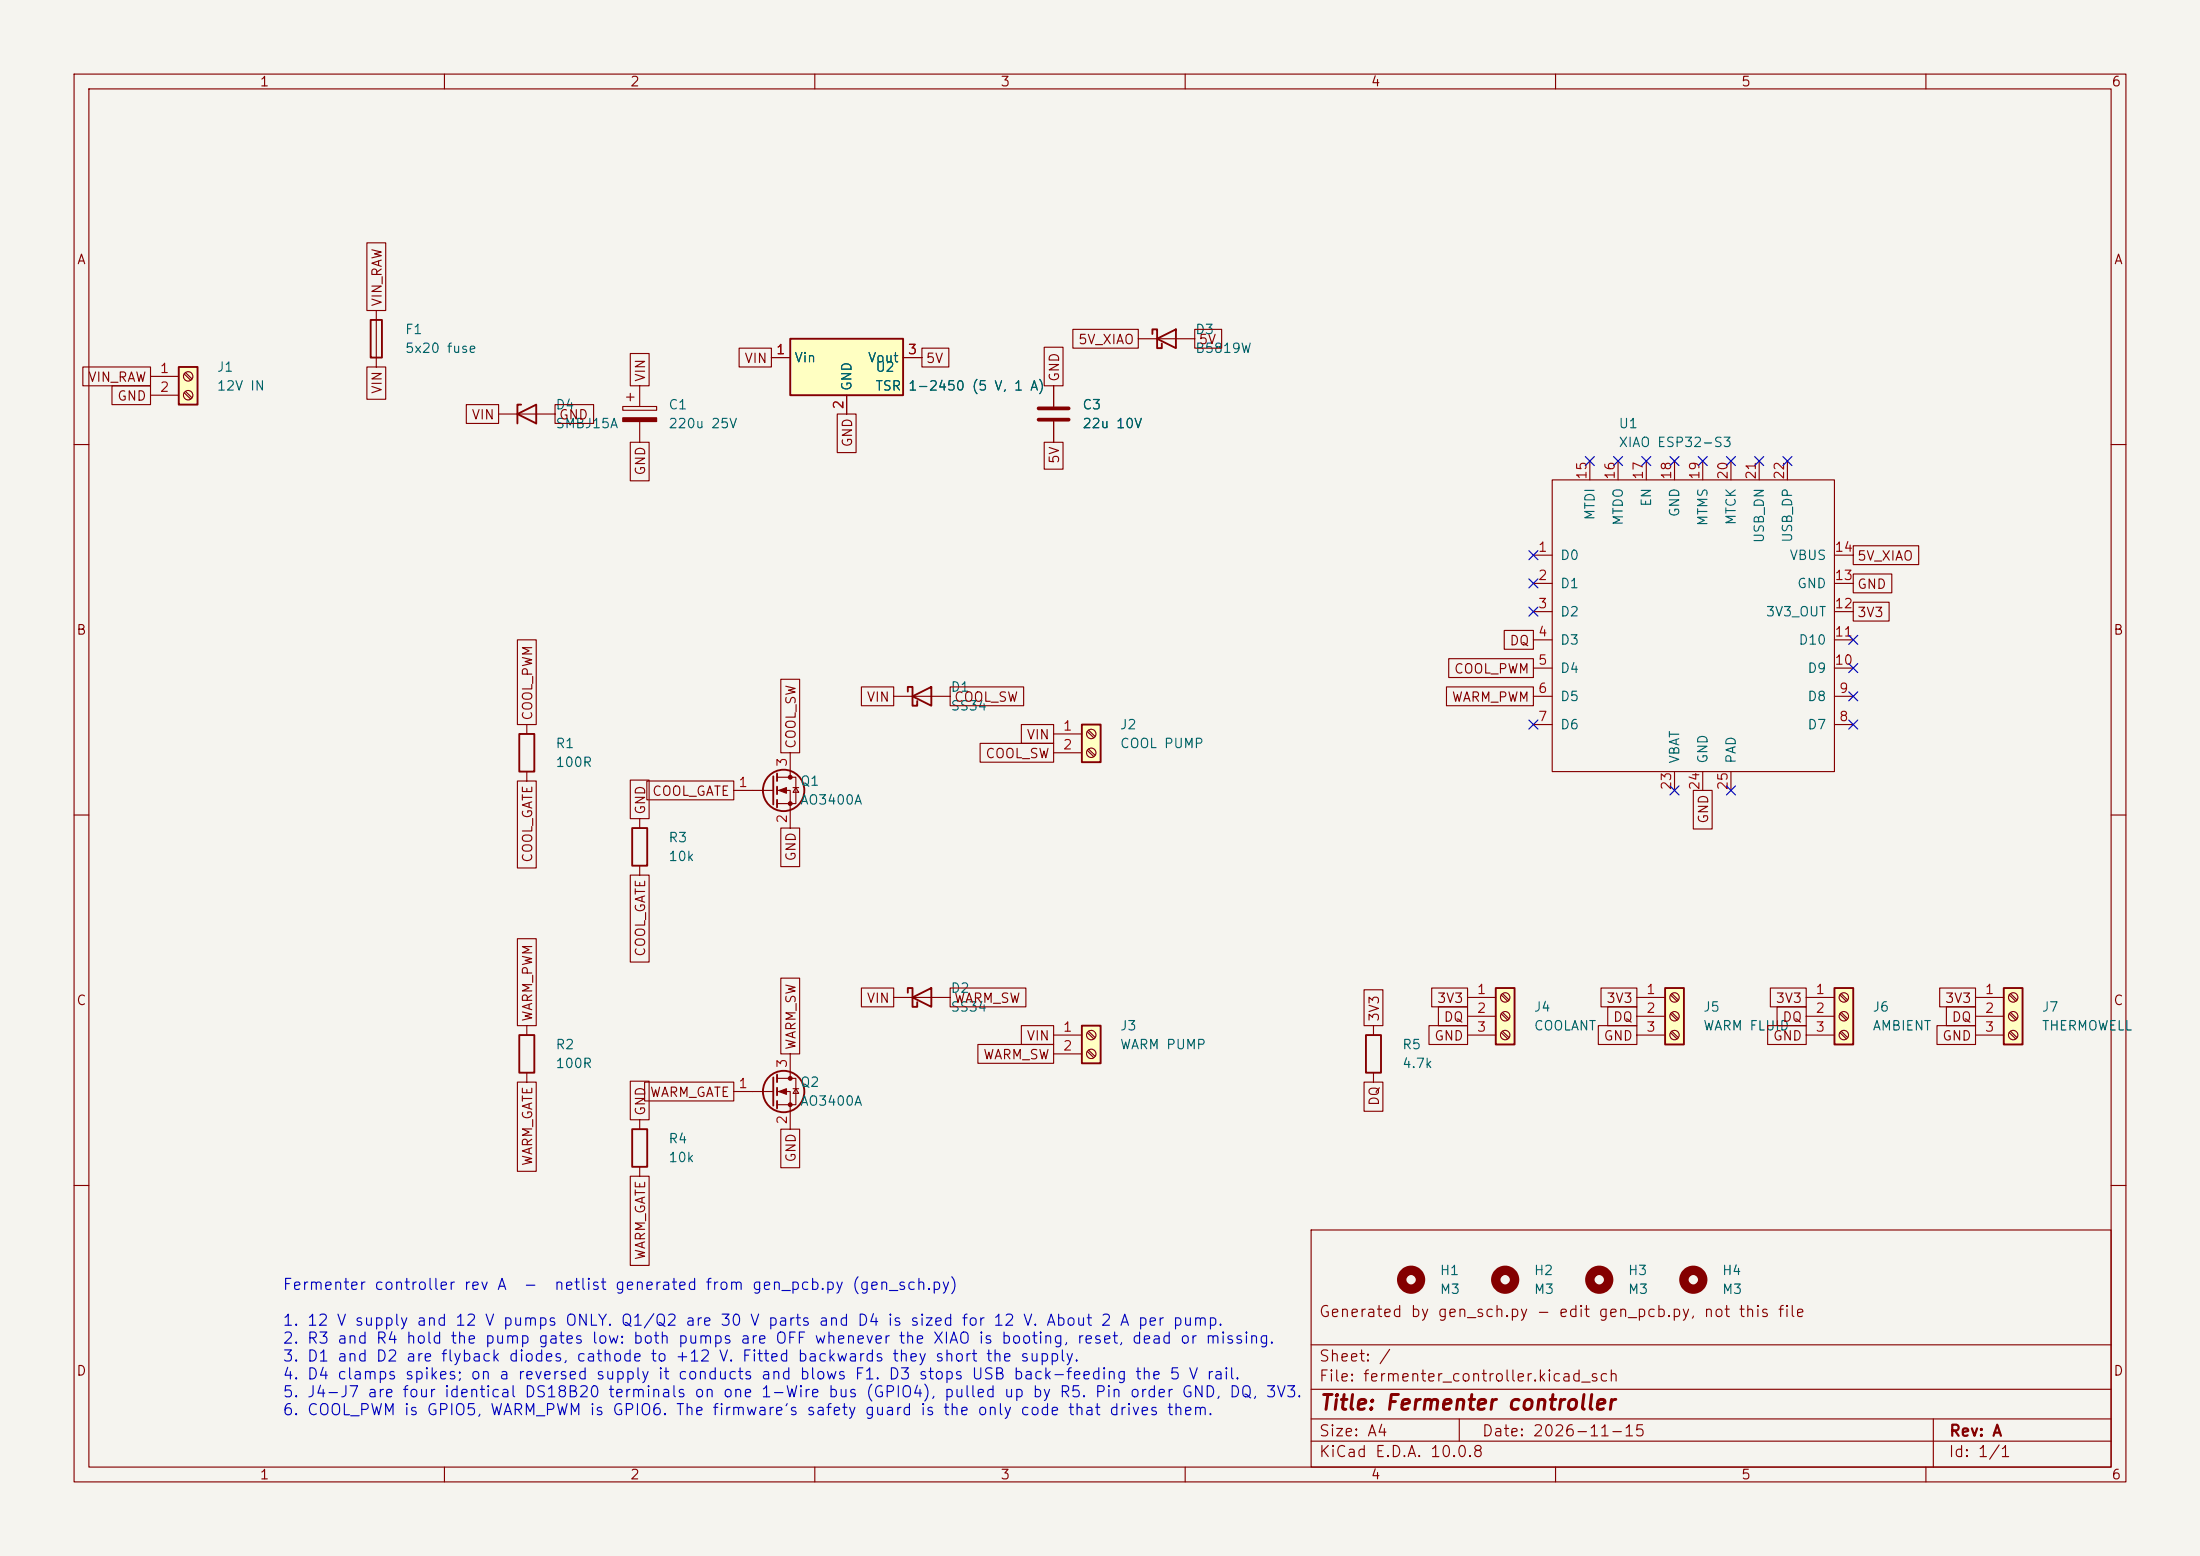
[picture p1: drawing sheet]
<svg xmlns="http://www.w3.org/2000/svg" width="297mm" height="210mm" viewBox="0 0 297 210" stroke-linecap="round" stroke-linejoin="round" font-family="sans-serif">
<path d="M0 0h297v210h-297z" fill="#f5f4ef" stroke="#f5f4ef" stroke-width=".14"/>
<g fill="none" stroke="#840000" stroke-width=".15">
<path d="M10 10h277v190h-277zM12 12h273v186h-273zM60 10v2M110 10v2M160 10v2M210 10v2M260 10v2M10 60h2M285 60h2M10 110h2M285 110h2M10 160h2"/>
<path d="M177 166h108v32h-108zM285 160h2M60 198v2M110 198v2M160 198v2M177 194.5h108M177 191.5h108M177 187.5h108M177 181.5h108M197 191.5v3M210 198v2M260 198v2"/>
<path d="M261 191.5v6.5"/>
</g>
<path d="M247.6 133.4h2.6v7.6h-2.6z" fill="#ffffc2"/>
<g fill="none" stroke="#840000" stroke-width=".25">
<path d="M50 43.2h1.6v5.1h-1.6zM69.8 55.9l2.6-1.3v2.6zM70.4 54.6h-.6v2.6M85.3 111.8h2.1v5h-2.1zM104.4 104.8v3.8M104.9 104.4v1M104.9 106.2v1M104.9 108v1M247.6 133.4h2.6v7.6h-2.6z"/>
<circle cx="105.8" cy="106.7" r="2.79"/>
</g>
<g fill="none" stroke="#840000" stroke-width=".15">
<path d="M50.8 41.9v7.6M67.3 55.9h7.6M84.1 54.9h4.5v.5h-4.5zM84.6 53.6h1M85.1 53.1v1M86.4 52.1v2.8M86.4 56.9v2.8M86.4 110.5v1.3M86.4 116.8v1.3M99.1 106.7h5.3M104.9 104.9h2.5v3.6h-2.5M104.9 106.7h1.8v5.1"/>
<path d="M106.7 101.6v3.3M107.1 106.3h.7M107.4 106.3l.4 .6h-.7zM243.8 134.6h3.8M243.8 137.2h3.8M243.8 139.7h3.8M248.4 134.3l.9 .8M248.4 136.8l.9 .9M248.4 139.4l.9 .8M248.6 134.1l.8 .9M248.6 136.7l.8 .8M248.6 139.2l.8 .8"/>
<circle cx="248.9" cy="134.6" r=".63"/>
<circle cx="248.9" cy="137.2" r=".63"/>
<circle cx="248.9" cy="139.7" r=".63"/>
</g>
<g fill="#840000" stroke="#840000" stroke-width=".15">
<path d="M105.2 106.7l1-.4v.8z"/>
<path d="M84.1 56.4h4.5v.5h-4.5z"/>
<circle cx="106.7" cy="104.9" r=".25"/>
<circle cx="106.7" cy="108.5" r=".25"/>
</g>
<path d="M24.1 49.5h2.6v5.1h-2.6z" fill="#ffffc2"/>
<path d="M24.1 49.5h2.6v5.1h-2.6zM184.4 139.7h2v5.1h-2z" fill="none" stroke="#840000" stroke-width=".25"/>
<g fill="none" stroke="#840000" stroke-width=".15">
<path d="M20.3 50.8h3.8M20.3 53.3h3.8M24.9 50.5l.8 .8M24.9 53l.8 .8M25 50.3l.9 .8M25 52.8l.9 .9M142.2 52.1v2.8M142.2 56.9v2.8M185.4 138.4v1.3M185.4 144.8v1.3"/>
<circle cx="25.4" cy="50.8" r=".63"/>
<circle cx="25.4" cy="53.3" r=".63"/>
</g>
<path d="M140.2 55.1h4.1M140.2 56.6h4.1" fill="none" stroke="#840000" stroke-width=".51"/>
<path d="M224.8 133.4h2.5v7.6h-2.5z" fill="#ffffc2"/>
<path d="M224.8 133.4h2.5v7.6h-2.5z" fill="none" stroke="#840000" stroke-width=".25"/>
<g fill="none" stroke="#840000" stroke-width=".15">
<path d="M221 134.6h3.8M221 137.2h3.8M221 139.7h3.8M225.5 134.3l.9 .8M225.5 136.8l.9 .9M225.5 139.4l.9 .8M225.7 134.1l.9 .9M225.7 136.7l.9 .8M225.7 139.2l.9 .8"/>
<circle cx="226.1" cy="137.2" r=".63"/>
<circle cx="226.1" cy="134.6" r=".63"/>
<circle cx="226.1" cy="139.7" r=".63"/>
</g>
<path d="M201.9 133.4h2.6v7.6h-2.6z" fill="#ffffc2"/>
<path d="M155.6 45.1v-.6h.6v2.5h.6v-.6M156.2 45.7l2.5-1.2v2.5zM122.6 134v-.6h.6v2.5h.6v-.6M123.2 134.6l2.5-1.2v2.5zM201.9 133.4h2.6v7.6h-2.6z" fill="none" stroke="#840000" stroke-width=".25"/>
<g fill="none" stroke="#840000" stroke-width=".15">
<path d="M153.7 45.7h7.6M120.6 134.6h7.7M198.1 134.6h3.8M198.1 137.2h3.8M198.1 139.7h3.8M202.7 134.3l.8 .8M202.7 136.8l.8 .9M202.7 139.4l.8 .8M202.8 134.1l.9 .9M202.8 136.7l.9 .8M202.8 139.2l.9 .8"/>
<circle cx="203.2" cy="139.7" r=".63"/>
<circle cx="203.2" cy="137.2" r=".63"/>
<circle cx="203.2" cy="134.6" r=".63"/>
</g>
<g fill="none" stroke="#840000" stroke-width="1.3">
<circle cx="203.2" cy="172.7" r="1.27"/>
<circle cx="215.9" cy="172.7" r="1.27"/>
<circle cx="228.6" cy="172.7" r="1.27"/>
</g>
<path d="M146 97.8h2.6v5.1h-2.6z" fill="#ffffc2"/>
<path d="M70.1 99.1h2v5h-2zM146 97.8h2.6v5.1h-2.6zM70.1 139.7h2v5.1h-2z" fill="none" stroke="#840000" stroke-width=".25"/>
<g fill="none" stroke="#840000" stroke-width=".15">
<path d="M207 74.9h2.5M207 78.7h2.5M209.5 64.8h38.1v39.3h-38.1zM214.6 62.2v2.6M218.4 62.2v2.6M222.2 62.2v2.6M226.1 62.2v2.6M229.9 62.2v2.6M233.7 62.2v2.6M237.5 62.2v2.6M241.3 62.2v2.6M247.6 74.9h2.6"/>
<path d="M247.6 78.7h2.6M71.1 97.8v1.3M142.2 99.1h3.8M146.8 98.7l.9 .9M147 98.6l.8 .8M207 82.6h2.5M207 86.4h2.5M207 90.2h2.5M207 94h2.5M207 97.8h2.5M247.6 82.6h2.6M247.6 86.4h2.6"/>
<path d="M247.6 90.2h2.6M247.6 94h2.6M247.6 97.8h2.6M71.1 104.1v1.3M142.2 101.6h3.8M146.8 101.3l.9 .8M147 101.1l.8 .8M226.1 104.1v2.6M229.9 104.1v2.6M233.7 104.1v2.6M71.1 138.4v1.3M71.1 144.8v1.3"/>
<circle cx="147.3" cy="99.1" r=".63"/>
<circle cx="147.3" cy="101.6" r=".63"/>
</g>
<circle cx="190.5" cy="172.7" r="1.27" fill="none" stroke="#840000" stroke-width="1.3"/>
<path d="M106.7 45.7h15.2v7.6h-15.2z" fill="#ffffc2"/>
<path d="M106.7 45.7h15.2v7.6h-15.2z" fill="none" stroke="#840000" stroke-width=".25"/>
<path d="M104.1 48.3h2.6M114.3 53.3v2.6M121.9 48.3h2.6" fill="none" stroke="#840000" stroke-width=".15"/>
<path d="M270.5 133.4h2.5v7.6h-2.5z" fill="#ffffc2"/>
<g fill="none" stroke="#840000" stroke-width=".25">
<path d="M122.6 93.3v-.6h.6v2.6h.6v-.7M123.2 94l2.5-1.3v2.6zM270.5 133.4h2.5v7.6h-2.5zM85.3 152.4h2.1v5.1h-2.1zM104.4 145.4v3.8M104.9 145v1.1M104.9 146.8v1M104.9 148.6v1"/>
<circle cx="105.8" cy="147.3" r="2.79"/>
</g>
<g fill="none" stroke="#840000" stroke-width=".15">
<path d="M120.6 94h7.7M266.7 134.6h3.8M266.7 137.2h3.8M266.7 139.7h3.8M271.2 134.3l.9 .8M271.2 136.8l.9 .9M271.2 139.4l.9 .8M271.4 134.1l.9 .9M271.4 136.7l.9 .8M271.4 139.2l.9 .8M86.4 151.1v1.3M86.4 157.5v1.3"/>
<path d="M99.1 147.3h5.3M104.9 145.5h2.5v3.6h-2.5M104.9 147.3h1.8v5.1M106.7 142.2v3.3M107.1 146.9h.7M107.4 146.9l.4 .7h-.7z"/>
<circle cx="271.8" cy="134.6" r=".63"/>
<circle cx="271.8" cy="139.7" r=".63"/>
<circle cx="271.8" cy="137.2" r=".63"/>
</g>
<g fill="#840000" stroke="#840000" stroke-width=".15">
<path d="M105.2 147.3l1-.4v.8z"/>
<circle cx="106.7" cy="145.5" r=".25"/>
<circle cx="106.7" cy="149.1" r=".25"/>
</g>
<path d="M146 138.4h2.6v5.1h-2.6z" fill="#ffffc2"/>
<path d="M146 138.4h2.6v5.1h-2.6z" fill="none" stroke="#840000" stroke-width=".25"/>
<g fill="none" stroke="#840000" stroke-width=".15">
<path d="M49.5 32.8h2.6v9.1h-2.6zM11.2 49.5h9.1v2.6h-9.1zM15.1 52.1h5.2v2.5h-5.2zM49.5 49.5h2.6v4.4h-2.6zM63 54.6h4.3v2.6h-4.3zM74.9 54.6h5.2v2.6h-5.2zM85.1 59.7h2.5v5.2h-2.5zM85.1 47.7h2.5v4.4h-2.5zM99.8 47h4.3v2.5h-4.3zM104.1 48.3h2.6M113 55.9h2.6v5.2h-2.6zM114.3 53.3v2.6"/>
<path d="M121.9 48.3h2.6M124.5 47h3.6v2.5h-3.6zM141 46.9h2.5v5.2h-2.5zM141 59.7h2.5v3.6h-2.5zM142.2 52.1v2.8M142.2 56.9v2.8M144.8 44.4h8.9v2.6h-8.9zM161.3 44.4h3.6v2.6h-3.6zM250.2 73.7h8.8v2.5h-8.8zM250.2 77.5h5.2v2.5h-5.2zM69.8 86.4h2.6v11.4h-2.6zM105.4 91.7h2.6v9.9h-2.6z"/>
<path d="M116.3 92.7h4.3v2.6h-4.3zM128.3 92.7h9.9v2.6h-9.9zM137.9 97.8h4.3v2.5h-4.3zM195.3 92.7h11.7v2.6h-11.7zM195.6 88.9h11.4v2.5h-11.4zM203.1 85.1h3.9v2.5h-3.9zM250.2 81.3h4.8v2.5h-4.8zM69.8 105.4h2.6v11.7h-2.6zM85.1 118.1h2.5v11.7h-2.5zM85.1 105.3h2.5v5.2h-2.5zM87.3 105.4h11.8v2.6h-11.8zM105.4 111.8h2.6v5.2h-2.6z"/>
<path d="M132.3 100.3h9.9v2.6h-9.9zM228.6 106.7h2.5v5.2h-2.5zM69.8 126.7h2.6v11.7h-2.6zM105.4 132h2.6v10.2h-2.6zM116.3 133.3h4.3v2.6h-4.3zM128.3 133.3h10.2v2.6h-10.2zM137.9 138.4h4.3v2.6h-4.3zM142.2 139.7h3.8M146.8 139.4l.9 .8M147 139.2l.8 .8M184.1 133.6h2.6v4.8h-2.6zM192.9 138.4h5.2v2.6h-5.2z"/>
<path d="M193.3 133.3h4.8v2.6h-4.8zM194.2 135.9h3.9v2.5h-3.9zM215.8 138.4h5.2v2.6h-5.2zM216.1 133.3h4.9v2.6h-4.9zM217 135.9h4v2.5h-4zM238.6 138.4h5.2v2.6h-5.2zM239 133.3h4.8v2.6h-4.8zM239.9 135.9h3.9v2.5h-3.9zM261.5 138.4h5.2v2.6h-5.2zM261.9 133.3h4.8v2.6h-4.8zM262.8 135.9h3.9v2.5h-3.9zM69.8 146.1h2.6v12h-2.6z"/>
<path d="M85.1 158.8h2.5v12h-2.5zM85.1 145.9h2.5v5.2h-2.5zM87 146h12.1v2.6h-12.1zM105.4 152.4h2.6v5.2h-2.6zM132 141h10.2v2.5h-10.2zM142.2 142.2h3.8M146.8 141.9l.9 .8M147 141.7l.8 .9M184.1 146.1h2.6v3.9h-2.6z"/>
<circle cx="147.3" cy="139.7" r=".63"/>
<circle cx="147.3" cy="142.2" r=".63"/>
</g>
<g fill="none" stroke="#000084" stroke-width=".15">
<path d="M206.4 74.3l1.2 1.2M206.4 78.1l1.2 1.2M207.6 74.3l-1.2 1.2M207.6 78.1l-1.2 1.2M214 61.6l1.2 1.2M215.2 61.6l-1.2 1.2M217.8 61.6l1.2 1.2M219 61.6l-1.2 1.2M221.6 61.6l1.3 1.2M222.9 61.6l-1.3 1.2M225.5 61.6l1.2 1.2M226.7 61.6l-1.2 1.2"/>
<path d="M229.3 61.6l1.2 1.2M230.5 61.6l-1.2 1.2M233.1 61.6l1.2 1.2M234.3 61.6l-1.2 1.2M236.9 61.6l1.2 1.2M238.1 61.6l-1.2 1.2M240.7 61.6l1.2 1.2M241.9 61.6l-1.2 1.2M206.4 97.2l1.2 1.2M206.4 81.9l1.2 1.3M207.6 97.2l-1.2 1.2M207.6 81.9l-1.2 1.3"/>
<path d="M249.6 97.2l1.2 1.2M249.6 93.4l1.2 1.2M249.6 89.6l1.2 1.2M249.6 85.8l1.2 1.2M250.8 97.2l-1.2 1.2M250.8 93.4l-1.2 1.2M250.8 89.6l-1.2 1.2M250.8 85.8l-1.2 1.2M225.5 106.1l1.2 1.2M226.7 106.1l-1.2 1.2M233.1 106.1l1.2 1.2M234.3 106.1l-1.2 1.2"/>
</g>
<text font-size="2" fill="#840000" x="178" y="190.8">Title: Fermenter controller</text>
<g font-size="1.5" fill="#0000c2">
<text x="38.1" y="174.5">Fermenter controller rev A</text>
<text x="38.1" y="179.3">1. 12 V supply and 12 V pumps ONLY. Q1/Q2 are 30 V parts and D4 is sized for 12 V. About 2 A per pump.</text>
<text x="70.6" y="174.5">-</text>
<text x="74.7" y="174.5">netlist generated from gen_pcb.py (gen_sch.py)</text>
<text x="38.1" y="181.7">2. R3 and R4 hold the pump gates low: both pumps are OFF whenever the XIAO is booting, reset, dead or missing.</text>
<text x="38.1" y="184.1">3. D1 and D2 are flyback diodes, cathode to +12 V. Fitted backwards they short the supply.</text>
<text x="38.1" y="186.6">4. D4 clamps spikes; on a reversed supply it conducts and blows F1. D3 stops USB back-feeding the 5 V rail.</text>
<text x="38.1" y="189">5. J4-J7 are four identical DS18B20 terminals on one 1-Wire bus (GPIO4), pulled up by R5. Pin order GND, DQ, 3V3.</text>
<text x="38.1" y="191.4">6. COOL_PWM is GPIO5, WARM_PWM is GPIO6. The firmware's safety guard is the only code that drives them.</text>
</g>
<g font-size="1.5" fill="#840000">
<text x="178" y="178.1">Generated by gen_sch.py - edit gen_pcb.py, not this file</text>
<text x="178" y="184.1">Sheet: /</text>
<text x="178" y="186.8">File: fermenter_controller.kicad_sch</text>
<text x="178" y="197">KiCad E.D.A. 10.0.8</text>
<text x="178" y="194.2">Size: A4</text>
<text x="200" y="194.2">Date: 2026-11-15</text>
<text x="263" y="197">Id: 1/1</text>
<text x="263" y="194.2">Rev: A</text>
</g>
<g font-size="1.3" fill="#840000">
<text x="35" y="12">1</text>
<text x="85" y="12">2</text>
<text x="135" y="12">3</text>
<text x="185" y="12">4</text>
<text x="235" y="12">5</text>
<text x="285" y="12">6</text>
<text x="10.3" y="36">A</text>
<text x="285.3" y="36">A</text>
<text x="51.9" y="41.5" transform="rotate(-90 51.9 41.5)">VIN_RAW</text>
<text x="145.5" y="46.8">5V_XIAO</text>
<text x="161.7" y="46.8">5V</text>
<text x="11.8" y="51.9">VIN_RAW</text>
<text x="51.9" y="53.3" transform="rotate(-90 51.9 53.3)">VIN</text>
<text x="87.4" y="51.6" transform="rotate(-90 87.4 51.6)">VIN</text>
<text x="100.4" y="49.3">VIN</text>
<text x="124.9" y="49.3">5V</text>
<text x="143.3" y="51.6" transform="rotate(-90 143.3 51.6)">GND</text>
<text x="15.7" y="54.4">GND</text>
<text x="63.6" y="56.9">VIN</text>
<text x="75.4" y="56.9">GND</text>
<text x="87.4" y="64.3" transform="rotate(-90 87.4 64.3)">GND</text>
<text x="115.4" y="60.5" transform="rotate(-90 115.4 60.5)">GND</text>
<text x="143.3" y="62.7" transform="rotate(-90 143.3 62.7)">5V</text>
<text x="250.6" y="76">5V_XIAO</text>
<text x="250.6" y="83.6">3V3</text>
<text x="250.6" y="79.8">GND</text>
<text x="10.2" y="86">B</text>
<text x="203.7" y="87.4">DQ</text>
<text x="285.2" y="86">B</text>
<text x="116.9" y="95">VIN</text>
<text x="128.7" y="95">COOL_SW</text>
<text x="195.9" y="95">WARM_PWM</text>
<text x="196.2" y="91.2">COOL_PWM</text>
<text x="72.2" y="97.3" transform="rotate(-90 72.2 97.3)">COOL_PWM</text>
<text x="107.7" y="101.2" transform="rotate(-90 107.7 101.2)">COOL_SW</text>
<text x="138.5" y="100.1">VIN</text>
<text x="88" y="107.7">COOL_GATE</text>
<text x="132.9" y="102.7">COOL_SW</text>
<text x="87.4" y="110" transform="rotate(-90 87.4 110)">GND</text>
<text x="230.9" y="111.3" transform="rotate(-90 230.9 111.3)">GND</text>
<text x="72.2" y="116.5" transform="rotate(-90 72.2 116.5)">COOL_GATE</text>
<text x="107.7" y="116.3" transform="rotate(-90 107.7 116.3)">GND</text>
<text x="87.4" y="129.2" transform="rotate(-90 87.4 129.2)">COOL_GATE</text>
<text x="10.2" y="136">C</text>
<text x="72.2" y="138" transform="rotate(-90 72.2 138)">WARM_PWM</text>
<text x="116.9" y="135.7">VIN</text>
<text x="128.7" y="135.7">WARM_SW</text>
<text x="186.5" y="138" transform="rotate(-90 186.5 138)">3V3</text>
<text x="193.9" y="135.7">3V3</text>
<text x="216.8" y="135.7">3V3</text>
<text x="239.6" y="135.7">3V3</text>
<text x="262.5" y="135.7">3V3</text>
<text x="285.2" y="136">C</text>
<text x="107.7" y="141.8" transform="rotate(-90 107.7 141.8)">WARM_SW</text>
<text x="132.6" y="143.3">WARM_SW</text>
<text x="138.5" y="140.8">VIN</text>
<text x="193.5" y="140.8">GND</text>
<text x="194.8" y="138.2">DQ</text>
<text x="216.4" y="140.8">GND</text>
<text x="217.7" y="138.2">DQ</text>
<text x="239.3" y="140.8">GND</text>
<text x="240.5" y="138.2">DQ</text>
<text x="262.1" y="140.8">GND</text>
<text x="263.4" y="138.2">DQ</text>
<text x="87.7" y="148.4">WARM_GATE</text>
<text x="186.5" y="149.4" transform="rotate(-90 186.5 149.4)">DQ</text>
<text x="87.4" y="150.7" transform="rotate(-90 87.4 150.7)">GND</text>
<text x="72.2" y="157.5" transform="rotate(-90 72.2 157.5)">WARM_GATE</text>
<text x="107.7" y="157" transform="rotate(-90 107.7 157)">GND</text>
<text x="87.4" y="170.2" transform="rotate(-90 87.4 170.2)">WARM_GATE</text>
<text x="10.2" y="186">D</text>
<text x="285.2" y="186">D</text>
<text x="35" y="200">1</text>
<text x="85" y="200">2</text>
<text x="135" y="200">3</text>
<text x="185" y="200">4</text>
<text x="235" y="200">5</text>
<text x="285" y="200">6</text>
</g>
<g font-size="1.3" fill="#006464">
<text x="54.6" y="45.4">F1</text>
<text x="54.6" y="48">5x20 fuse</text>
<text x="161.3" y="45.4">D3</text>
<text x="161.3" y="48">B5819W</text>
<text x="29.2" y="50.5">J1</text>
<text x="29.2" y="53">12V IN</text>
<text x="107.2" y="49.2">Vin</text>
<text x="115.3" y="52.9" transform="rotate(-90 115.3 52.9)">GND</text>
<text x="117.1" y="49.2">Vout</text>
<text x="118.1" y="50.5">U2</text>
<text x="118.1" y="53">TSR</text>
<text x="122.5" y="53">1-2450 (5 V, 1 A)</text>
<text x="74.9" y="55.6">D4</text>
<text x="74.9" y="58.1">SMBJ15A</text>
<text x="90.2" y="55.6">C1</text>
<text x="90.2" y="58.1">220u 25V</text>
<text x="146" y="55.6">C3</text>
<text x="146" y="58.1">22u 10V</text>
<text x="218.4" y="58.1">U1</text>
<text x="218.4" y="60.7">XIAO ESP32-S3</text>
<text x="215.6" y="70.3" transform="rotate(-90 215.6 70.3)">MTDI</text>
<text x="219.4" y="71" transform="rotate(-90 219.4 71)">MTDO</text>
<text x="223.2" y="68.5" transform="rotate(-90 223.2 68.5)">EN</text>
<text x="227" y="69.9" transform="rotate(-90 227 69.9)">GND</text>
<text x="230.8" y="71.1" transform="rotate(-90 230.8 71.1)">MTMS</text>
<text x="234.6" y="71" transform="rotate(-90 234.6 71)">MTCK</text>
<text x="210.5" y="75.9">D0</text>
<text x="238.5" y="73.4" transform="rotate(-90 238.5 73.4)">USB_DN</text>
<text x="241.5" y="75.9">VBUS</text>
<text x="242.3" y="73.3" transform="rotate(-90 242.3 73.3)">USB_DP</text>
<text x="210.5" y="79.7">D1</text>
<text x="210.5" y="83.5">D2</text>
<text x="238.3" y="83.5">3V3_OUT</text>
<text x="242.5" y="79.7">GND</text>
<text x="210.5" y="87.3">D3</text>
<text x="242.7" y="87.3">D10</text>
<text x="128.3" y="93.7">D1</text>
<text x="210.5" y="91.1">D4</text>
<text x="210.5" y="94.9">D5</text>
<text x="243.9" y="94.9">D8</text>
<text x="243.9" y="91.1">D9</text>
<text x="74.9" y="101.3">R1</text>
<text x="128.3" y="96.2">SS34</text>
<text x="151.1" y="98.8">J2</text>
<text x="151.1" y="101.3">COOL PUMP</text>
<text x="210.5" y="98.8">D6</text>
<text x="243.9" y="98.8">D7</text>
<text x="74.9" y="103.8">100R</text>
<text x="107.9" y="106.4">Q1</text>
<text x="227" y="103.2" transform="rotate(-90 227 103.2)">VBAT</text>
<text x="230.8" y="103.2" transform="rotate(-90 230.8 103.2)">GND</text>
<text x="234.6" y="103.2" transform="rotate(-90 234.6 103.2)">PAD</text>
<text x="90.2" y="114">R3</text>
<text x="107.9" y="108.9">AO3400A</text>
<text x="90.2" y="116.5">10k</text>
<text x="128.3" y="134.3">D2</text>
<text x="128.3" y="136.9">SS34</text>
<text x="207" y="136.9">J4</text>
<text x="229.9" y="136.9">J5</text>
<text x="252.7" y="136.9">J6</text>
<text x="275.6" y="136.9">J7</text>
<text x="74.9" y="141.9">R2</text>
<text x="151.1" y="139.4">J3</text>
<text x="151.1" y="141.9">WARM PUMP</text>
<text x="189.2" y="141.9">R5</text>
<text x="207" y="139.4">COOLANT</text>
<text x="229.9" y="139.4">WARM FLUID</text>
<text x="252.7" y="139.4">AMBIENT</text>
<text x="275.6" y="139.4">THERMOWELL</text>
<text x="74.9" y="144.5">100R</text>
<text x="107.9" y="147">Q2</text>
<text x="107.9" y="149.6">AO3400A</text>
<text x="189.2" y="144.5">4.7k</text>
<text x="90.2" y="154.6">R4</text>
<text x="90.2" y="157.2">10k</text>
<text x="194.3" y="172.4">H1</text>
<text x="207" y="172.4">H2</text>
<text x="219.7" y="172.4">H3</text>
<text x="232.4" y="172.4">H4</text>
<text x="194.3" y="175">M3</text>
<text x="207" y="175">M3</text>
<text x="219.7" y="175">M3</text>
<text x="232.4" y="175">M3</text>
</g>
<g font-size="1.3" fill="#a90000">
<text x="21.5" y="50.7">1</text>
<text x="21.5" y="53.2">2</text>
<text x="104.7" y="48.1">1</text>
<text x="122.5" y="48.1">3</text>
<text x="114.2" y="55.3" transform="rotate(-90 114.2 55.3)">2</text>
<text x="214.5" y="64.8" transform="rotate(-90 214.5 64.8)">15</text>
<text x="218.3" y="64.8" transform="rotate(-90 218.3 64.8)">16</text>
<text x="222.1" y="64.8" transform="rotate(-90 222.1 64.8)">17</text>
<text x="225.9" y="64.8" transform="rotate(-90 225.9 64.8)">18</text>
<text x="229.7" y="64.8" transform="rotate(-90 229.7 64.8)">19</text>
<text x="233.5" y="64.8" transform="rotate(-90 233.5 64.8)">20</text>
<text x="237.4" y="64.8" transform="rotate(-90 237.4 64.8)">21</text>
<text x="241.2" y="64.8" transform="rotate(-90 241.2 64.8)">22</text>
<text x="207.5" y="74.8">1</text>
<text x="247.6" y="74.8">14</text>
<text x="207.5" y="78.6">2</text>
<text x="207.5" y="82.4">3</text>
<text x="247.6" y="82.4">12</text>
<text x="247.6" y="78.6">13</text>
<text x="207.5" y="86.2">4</text>
<text x="247.6" y="86.2">11</text>
<text x="207.5" y="90">5</text>
<text x="207.5" y="93.8">6</text>
<text x="247.6" y="90">10</text>
<text x="248.2" y="93.8">9</text>
<text x="143.4" y="98.9">1</text>
<text x="143.4" y="101.5">2</text>
<text x="207.5" y="97.7">7</text>
<text x="248.2" y="97.7">8</text>
<text x="99.6" y="106.5">1</text>
<text x="106.5" y="103.6" transform="rotate(-90 106.5 103.6)">3</text>
<text x="225.9" y="106.7" transform="rotate(-90 225.9 106.7)">23</text>
<text x="229.7" y="106.7" transform="rotate(-90 229.7 106.7)">24</text>
<text x="233.5" y="106.7" transform="rotate(-90 233.5 106.7)">25</text>
<text x="106.5" y="111.2" transform="rotate(-90 106.5 111.2)">2</text>
<text x="199.3" y="134.5">1</text>
<text x="199.3" y="137">2</text>
<text x="222.2" y="134.5">1</text>
<text x="222.2" y="137">2</text>
<text x="245" y="134.5">1</text>
<text x="245" y="137">2</text>
<text x="267.9" y="134.5">1</text>
<text x="267.9" y="137">2</text>
<text x="143.4" y="139.6">1</text>
<text x="143.4" y="142.1">2</text>
<text x="199.3" y="139.6">3</text>
<text x="222.2" y="139.6">3</text>
<text x="245" y="139.6">3</text>
<text x="267.9" y="139.6">3</text>
<text x="99.6" y="147.2">1</text>
<text x="106.5" y="144.2" transform="rotate(-90 106.5 144.2)">3</text>
<text x="106.5" y="151.9" transform="rotate(-90 106.5 151.9)">2</text>
</g>
</svg>
